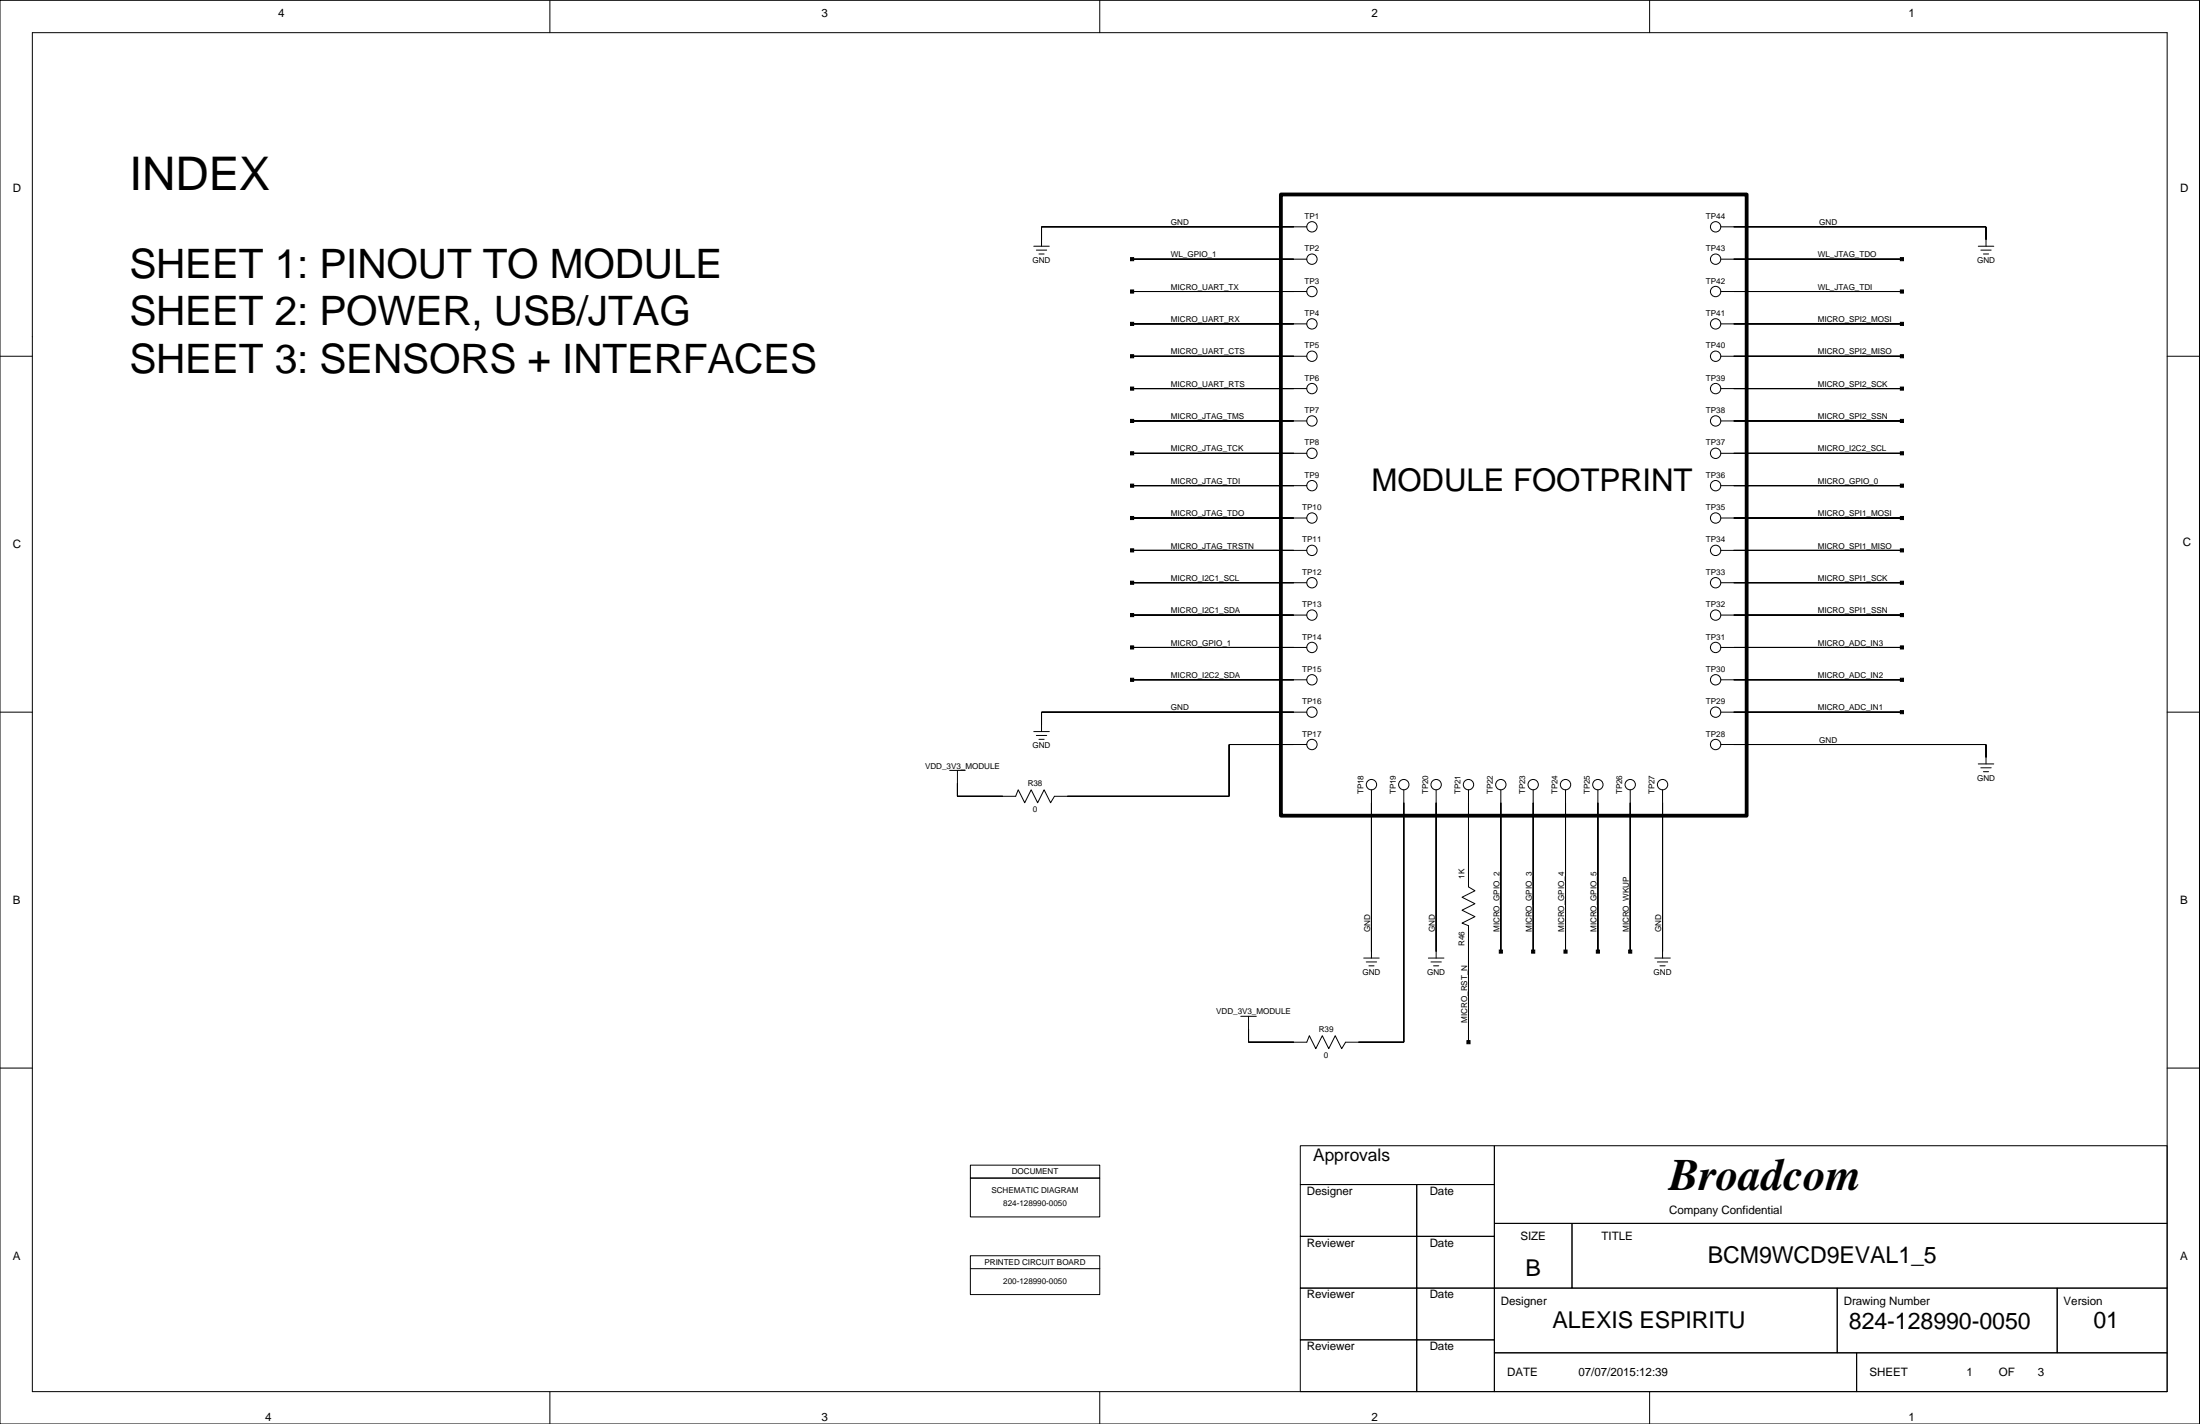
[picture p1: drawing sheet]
<svg xmlns="http://www.w3.org/2000/svg" width="432mm" height="279mm" viewBox="0 0 432 279" stroke-linecap="round" stroke-linejoin="round" font-family="sans-serif">
<g fill="none" stroke="#000" stroke-width=".2">
<path d="M0 .1h431.7v279.3h-431.7zM6.3 6.4h419.1v266.7h-419.1zM107.9 .1v6.3M215.9 .1v6.3M323.8 .1v6.3M202.9 48.3h3M203.4 49.1h2M203.9 49.8h1M222.2 50.9h34.3M222.2 57.2h34.3M256.5 44.5h-52.1v3.8M337.7 50.9h35.6"/>
<path d="M337.7 57.2h35.6M337.7 44.5h52.1v3.8M388.3 48.3h3M388.8 49.1h2M389.3 49.8h1M0 69.9h6.3M222.2 69.9h34.3M222.2 63.5h34.3M222.2 76.2h34.3M337.7 69.9h35.6M337.7 63.5h35.6M337.7 76.2h35.6"/>
<path d="M425.4 69.9h6.3M222.2 82.6h34.3M222.2 88.9h34.3M222.2 95.3h34.3M337.7 82.6h35.6M337.7 88.9h35.6M337.7 95.3h35.6M222.2 101.6h34.3M222.2 108h34.3M222.2 114.3h34.3M337.7 101.6h35.6M337.7 108h35.6"/>
<path d="M337.7 114.3h35.6M0 139.7h6.3M222.2 120.7h34.3M222.2 127h34.3M222.2 133.4h34.3M256.5 139.7h-52.1v3.8M337.7 139.7h35.6M337.7 120.7h35.6M337.7 127h35.6M337.7 133.4h35.6M425.4 139.7h6.3M186.4 151.2h3"/>
<path d="M202.9 143.5h3M203.4 144.3h2M203.9 145.1h1M256.5 146.1h-15.3v10.1h-34.2l-.8 1.3-1.3-2.5-1.2 2.5-1.3-2.5-1.3 2.5-1.2-2.5-.6 1.2h-11.4v-5M269.2 155v33M275.5 155v49.5h-11.4l-.8 1.3-1.2-2.6-1.3 2.6-1.3-2.6-1.2 2.6-1.3-2.6-.5 1.3h-11.4v-5.1M281.9 155v33M288.2 155v19l1.3 .8-2.5 1.2 2.5 1.3-2.5 1.3 2.5 1.3-2.5 1.2 1.2 .5v22.9M294.6 155v31.7M300.9 155v31.7M307.3 155v31.7M313.6 155v31.7"/>
<path d="M320 155v31.7M326.3 155v33M337.7 146.1h52.1v3.8M388.3 149.9h3M388.8 150.7h2M389.3 151.4h1M243.5 199.4h3.1M267.7 188h3M268.2 188.7h2M268.7 189.5h1M280.4 188h3M280.9 188.7h2"/>
<path d="M281.4 189.5h1M324.8 188h3M325.3 188.7h2M325.8 189.5h1M0 209.6h6.3M425.4 209.6h6.3M190.5 228.6h25.4v2.6h-25.4zM190.5 231.2h25.4v7.6h-25.4zM255.2 224.8h38.1v7.6h-38.1zM255.2 232.4h22.9v10.2h-22.9zM278.1 232.4h15.2v10.2h-15.2zM293.3 224.8h132.1v15.2h-132.1z"/>
<path d="M190.5 248.9h25.4zM190.5 246.4h25.4v7.6h-25.4zM255.2 242.6h22.9v10.1h-22.9zM255.2 252.7h22.9v10.2h-22.9zM278.1 242.6h15.2v10.1h-15.2zM278.1 252.7h15.2v10.2h-15.2zM293.3 240h15.2v12.7h-15.2zM293.3 252.7h67.3v12.7h-67.3zM308.5 240h116.9v12.7h-116.9zM360.6 252.7h43.2v12.7h-43.2zM403.8 252.7h21.6v12.7h-21.6zM107.9 273.1v6.3"/>
<path d="M215.9 273.1v6.3M255.2 262.9h22.9v10.2h-22.9zM278.1 262.9h15.2v10.2h-15.2zM293.3 265.4h71.1v7.7h-71.1zM323.8 273.1v6.3M364.4 265.4h61v7.7h-61z"/>
<circle cx="257.5" cy="44.5" r="1.02"/>
<circle cx="257.5" cy="50.9" r="1.02"/>
<circle cx="257.5" cy="57.2" r="1.02"/>
<circle cx="336.7" cy="44.5" r="1.02"/>
<circle cx="336.7" cy="50.9" r="1.02"/>
<circle cx="336.7" cy="57.2" r="1.02"/>
<circle cx="257.5" cy="69.9" r="1.02"/>
<circle cx="257.5" cy="63.5" r="1.02"/>
<circle cx="257.5" cy="76.2" r="1.02"/>
<circle cx="336.7" cy="69.9" r="1.02"/>
<circle cx="336.7" cy="63.5" r="1.02"/>
<circle cx="336.7" cy="76.2" r="1.02"/>
<circle cx="257.5" cy="95.3" r="1.02"/>
<circle cx="257.5" cy="82.6" r="1.02"/>
<circle cx="257.5" cy="88.9" r="1.02"/>
<circle cx="336.7" cy="95.3" r="1.02"/>
<circle cx="336.7" cy="82.6" r="1.02"/>
<circle cx="336.7" cy="88.9" r="1.02"/>
<circle cx="257.5" cy="108" r="1.02"/>
<circle cx="257.5" cy="101.6" r="1.02"/>
<circle cx="257.5" cy="114.3" r="1.02"/>
<circle cx="336.7" cy="108" r="1.02"/>
<circle cx="336.7" cy="114.3" r="1.02"/>
<circle cx="336.7" cy="101.6" r="1.02"/>
<circle cx="257.5" cy="133.4" r="1.02"/>
<circle cx="257.5" cy="139.7" r="1.02"/>
<circle cx="257.5" cy="120.7" r="1.02"/>
<circle cx="257.5" cy="127" r="1.02"/>
<circle cx="336.7" cy="120.7" r="1.02"/>
<circle cx="336.7" cy="127" r="1.02"/>
<circle cx="336.7" cy="133.4" r="1.02"/>
<circle cx="336.7" cy="139.7" r="1.02"/>
<circle cx="257.5" cy="146.1" r="1.02"/>
<circle cx="269.2" cy="154" r="1.02"/>
<circle cx="275.5" cy="154" r="1.02"/>
<circle cx="281.9" cy="154" r="1.02"/>
<circle cx="288.2" cy="154" r="1.02"/>
<circle cx="294.6" cy="154" r="1.02"/>
<circle cx="300.9" cy="154" r="1.02"/>
<circle cx="307.3" cy="154" r="1.02"/>
<circle cx="313.6" cy="154" r="1.02"/>
<circle cx="320" cy="154" r="1.02"/>
<circle cx="326.3" cy="154" r="1.02"/>
<circle cx="336.7" cy="146.1" r="1.02"/>
</g>
<g fill="#000" stroke="#000" stroke-width=".2">
<path d="M204.4 44.5v2.5z" fill-rule="evenodd"/>
<path d="M221.9 50.5h.6v.7h-.6z" fill-rule="evenodd"/>
<path d="M221.9 56.9h.6v.6h-.6z" fill-rule="evenodd"/>
<path d="M222.2 50.9h31.7z" fill-rule="evenodd"/>
<path d="M222.2 57.2h31.7z" fill-rule="evenodd"/>
<path d="M204.4 44.5h49.5z" fill-rule="evenodd"/>
<path d="M373 50.5h.6v.7h-.6z" fill-rule="evenodd"/>
<path d="M373 56.9h.6v.6h-.6z" fill-rule="evenodd"/>
<path d="M340.3 50.9h33z" fill-rule="evenodd"/>
<path d="M340.3 57.2h33z" fill-rule="evenodd"/>
<path d="M389.8 44.5v2.5z" fill-rule="evenodd"/>
<path d="M340.3 44.5h49.5z" fill-rule="evenodd"/>
<path d="M221.9 63.2h.6v.7h-.6z" fill-rule="evenodd"/>
<path d="M221.9 69.6h.6v.6h-.6z" fill-rule="evenodd"/>
<path d="M221.9 75.9h.6v.7h-.6z" fill-rule="evenodd"/>
<path d="M222.2 63.5h31.7z" fill-rule="evenodd"/>
<path d="M222.2 69.9h31.7z" fill-rule="evenodd"/>
<path d="M222.2 76.2h31.7z" fill-rule="evenodd"/>
<path d="M373 63.2h.6v.7h-.6z" fill-rule="evenodd"/>
<path d="M373 69.6h.6v.6h-.6z" fill-rule="evenodd"/>
<path d="M373 75.9h.6v.7h-.6z" fill-rule="evenodd"/>
<path d="M340.3 63.5h33z" fill-rule="evenodd"/>
<path d="M340.3 69.9h33z" fill-rule="evenodd"/>
<path d="M340.3 76.2h33z" fill-rule="evenodd"/>
<path d="M221.9 82.3h.6v.6h-.6z" fill-rule="evenodd"/>
<path d="M221.9 88.6h.6v.6h-.6z" fill-rule="evenodd"/>
<path d="M221.9 95h.6v.6h-.6z" fill-rule="evenodd"/>
<path d="M222.2 82.6h31.7z" fill-rule="evenodd"/>
<path d="M222.2 88.9h31.7z" fill-rule="evenodd"/>
<path d="M222.2 95.3h31.7z" fill-rule="evenodd"/>
<path d="M373 82.3h.6v.6h-.6z" fill-rule="evenodd"/>
<path d="M373 88.6h.6v.6h-.6z" fill-rule="evenodd"/>
<path d="M373 95h.6v.6h-.6z" fill-rule="evenodd"/>
<path d="M340.3 82.6h33z" fill-rule="evenodd"/>
<path d="M340.3 88.9h33z" fill-rule="evenodd"/>
<path d="M340.3 95.3h33z" fill-rule="evenodd"/>
<path d="M221.9 101.3h.6v.6h-.6z" fill-rule="evenodd"/>
<path d="M221.9 107.7h.6v.6h-.6z" fill-rule="evenodd"/>
<path d="M221.9 114h.6v.6h-.6z" fill-rule="evenodd"/>
<path d="M222.2 101.6h31.7z" fill-rule="evenodd"/>
<path d="M222.2 108h31.7z" fill-rule="evenodd"/>
<path d="M222.2 114.3h31.7z" fill-rule="evenodd"/>
<path d="M373 101.3h.6v.6h-.6z" fill-rule="evenodd"/>
<path d="M373 107.7h.6v.6h-.6z" fill-rule="evenodd"/>
<path d="M373 114h.6v.6h-.6z" fill-rule="evenodd"/>
<path d="M340.3 101.6h33z" fill-rule="evenodd"/>
<path d="M340.3 108h33z" fill-rule="evenodd"/>
<path d="M340.3 114.3h33z" fill-rule="evenodd"/>
<path d="M204.4 139.7v2.6z" fill-rule="evenodd"/>
<path d="M221.9 120.4h.6v.6h-.6z" fill-rule="evenodd"/>
<path d="M221.9 126.7h.6v.6h-.6z" fill-rule="evenodd"/>
<path d="M221.9 133.1h.6v.6h-.6z" fill-rule="evenodd"/>
<path d="M222.2 120.7h31.7z" fill-rule="evenodd"/>
<path d="M204.4 139.7h49.5z" fill-rule="evenodd"/>
<path d="M222.2 127h31.7z" fill-rule="evenodd"/>
<path d="M222.2 133.4h31.7z" fill-rule="evenodd"/>
<path d="M373 120.4h.6v.6h-.6z" fill-rule="evenodd"/>
<path d="M373 126.7h.6v.6h-.6z" fill-rule="evenodd"/>
<path d="M373 133.1h.6v.6h-.6z" fill-rule="evenodd"/>
<path d="M340.3 120.7h33z" fill-rule="evenodd"/>
<path d="M340.3 127h33z" fill-rule="evenodd"/>
<path d="M340.3 133.4h33z" fill-rule="evenodd"/>
<path d="M340.3 139.7h33z" fill-rule="evenodd"/>
<path d="M187.9 153.7v2.5z" fill-rule="evenodd"/>
<path d="M187.9 156.2h8.9z" fill-rule="evenodd"/>
<path d="M241.2 146.1v10.1z" fill-rule="evenodd"/>
<path d="M209.5 156.2h31.7z" fill-rule="evenodd"/>
<path d="M241.2 146.1h12.7z" fill-rule="evenodd"/>
<path d="M269.2 157.5v29.2z" fill-rule="evenodd"/>
<path d="M275.5 157.5v47z" fill-rule="evenodd"/>
<path d="M281.9 157.5v29.2z" fill-rule="evenodd"/>
<path d="M288.2 157.5v14z" fill-rule="evenodd"/>
<path d="M294.6 157.5v29.2z" fill-rule="evenodd"/>
<path d="M300.9 157.5v29.2z" fill-rule="evenodd"/>
<path d="M307.3 157.5v29.2z" fill-rule="evenodd"/>
<path d="M313.6 157.5v29.2z" fill-rule="evenodd"/>
<path d="M320 157.5v29.2z" fill-rule="evenodd"/>
<path d="M326.3 157.5v29.2z" fill-rule="evenodd"/>
<path d="M373 139.4h.6v.6h-.6z" fill-rule="evenodd"/>
<path d="M340.3 146.1h49.5z" fill-rule="evenodd"/>
<path d="M389.8 146.1v2.5z" fill-rule="evenodd"/>
<path d="M288.2 184.2v20.3z" fill-rule="evenodd"/>
<path d="M294.3 186.4h.6v.6h-.6z" fill-rule="evenodd"/>
<path d="M300.6 186.4h.6v.6h-.6z" fill-rule="evenodd"/>
<path d="M307 186.4h.6v.6h-.6z" fill-rule="evenodd"/>
<path d="M313.3 186.4h.6v.6h-.6z" fill-rule="evenodd"/>
<path d="M319.7 186.4h.6v.6h-.6z" fill-rule="evenodd"/>
<path d="M245.1 201.9v2.6z" fill-rule="evenodd"/>
<path d="M245.1 204.5h8.8z" fill-rule="evenodd"/>
<path d="M266.6 204.5h8.9z" fill-rule="evenodd"/>
<path d="M287.9 204.2h.6v.6h-.6z" fill-rule="evenodd"/>
</g>
<path d="M251.4 38.2h91.4v121.8h-91.4z" fill="none" stroke="#000" stroke-width=".75"/>
<text font-size="9.1" x="25.4" y="37.4">INDEX</text>
<text font-size="8.8" x="327.6" y="233.4">Broadcom</text>
<g font-size="8">
<text x="25.4" y="54.5">SHEET 1: PINOUT TO MODULE</text>
<text x="25.4" y="63.8">SHEET 2: POWER, USB/JTAG</text>
<text x="25.4" y="73.2">SHEET 3: SENSORS + INTERFACES</text>
</g>
<text font-size="6.1" x="269.2" y="96.4">MODULE FOOTPRINT</text>
<g font-size="4.6">
<text x="299.4" y="250.3">B</text>
<text x="335.2" y="247.9">BCM9WCD9EVAL1_5</text>
<text x="304.7" y="260.6">ALEXIS ESPIRITU</text>
<text x="362.9" y="260.8">824-128990-0050</text>
<text x="410.9" y="260.6">01</text>
</g>
<text font-size="3.4" x="257.8" y="227.8">Approvals</text>
<g font-size="2.3">
<text x="54.6" y="3.4">4</text>
<text x="161.3" y="3.4">3</text>
<text x="269.2" y="3.4">2</text>
<text x="374.6" y="3.4">1</text>
<text x="2.5" y="37.6">D</text>
<text x="427.9" y="37.6">D</text>
<text x="2.5" y="107.5">C</text>
<text x="428.4" y="107.2">C</text>
<text x="2.5" y="177.3">B</text>
<text x="427.9" y="177.3">B</text>
<text x="256.5" y="234.4">Designer</text>
<text x="280.6" y="234.4">Date</text>
<text x="327.6" y="238.3">Company Confidential</text>
<text x="256.5" y="244.6">Reviewer</text>
<text x="280.6" y="244.6">Date</text>
<text x="298.4" y="243.3">SIZE</text>
<text x="314.4" y="243.3">TITLE</text>
<text x="2.5" y="247.1">A</text>
<text x="427.9" y="247.1">A</text>
<text x="256.5" y="254.8">Reviewer</text>
<text x="280.6" y="254.8">Date</text>
<text x="294.6" y="256">Designer</text>
<text x="361.9" y="256">Drawing Number</text>
<text x="405" y="256">Version</text>
<text x="256.5" y="264.9">Reviewer</text>
<text x="280.6" y="264.9">Date</text>
<text x="309.8" y="270">07/07/2015:12:39</text>
<text x="366.9" y="270">SHEET</text>
<text x="386" y="270">1</text>
<text x="392.3" y="270">OF</text>
<text x="400" y="270">3</text>
<text x="295.8" y="270">DATE</text>
<text x="52.1" y="278.9">4</text>
<text x="161.3" y="278.9">3</text>
<text x="269.2" y="278.9">2</text>
<text x="374.6" y="278.9">1</text>
</g>
<g font-size="1.6">
<text x="229.8" y="44.1">GND</text>
<text x="256" y="42.9">TP1</text>
<text x="334.8" y="42.9">TP44</text>
<text x="357.1" y="44.1">GND</text>
<text x="202.7" y="51.6">GND</text>
<text x="229.8" y="50.5">WL_GPIO_1</text>
<text x="256" y="49.3">TP2</text>
<text x="334.8" y="49.3">TP43</text>
<text x="356.8" y="50.5">WL_JTAG_TDO</text>
<text x="388" y="51.6">GND</text>
<text x="229.8" y="56.8">MICRO_UART_TX</text>
<text x="256" y="55.6">TP3</text>
<text x="334.8" y="55.6">TP42</text>
<text x="356.8" y="56.8">WL_JTAG_TDI</text>
<text x="229.8" y="63.2">MICRO_UART_RX</text>
<text x="256" y="62">TP4</text>
<text x="334.8" y="62">TP41</text>
<text x="356.8" y="63.2">MICRO_SPI2_MOSI</text>
<text x="229.8" y="69.5">MICRO_UART_CTS</text>
<text x="256" y="68.3">TP5</text>
<text x="334.8" y="68.3">TP40</text>
<text x="356.8" y="69.5">MICRO_SPI2_MISO</text>
<text x="229.8" y="75.9">MICRO_UART_RTS</text>
<text x="256" y="74.7">TP6</text>
<text x="334.8" y="74.7">TP39</text>
<text x="356.8" y="75.9">MICRO_SPI2_SCK</text>
<text x="229.8" y="82.2">MICRO_JTAG_TMS</text>
<text x="256" y="81">TP7</text>
<text x="334.8" y="81">TP38</text>
<text x="356.8" y="82.2">MICRO_SPI2_SSN</text>
<text x="229.8" y="88.6">MICRO_JTAG_TCK</text>
<text x="256" y="87.4">TP8</text>
<text x="334.8" y="87.4">TP37</text>
<text x="356.8" y="88.6">MICRO_I2C2_SCL</text>
<text x="229.8" y="94.9">MICRO_JTAG_TDI</text>
<text x="256" y="93.7">TP9</text>
<text x="334.8" y="93.7">TP36</text>
<text x="356.8" y="94.9">MICRO_GPIO_0</text>
<text x="229.8" y="101.3">MICRO_JTAG_TDO</text>
<text x="255.6" y="100.1">TP10</text>
<text x="334.8" y="100.1">TP35</text>
<text x="356.8" y="101.3">MICRO_SPI1_MOSI</text>
<text x="229.8" y="107.6">MICRO_JTAG_TRSTN</text>
<text x="255.6" y="106.4">TP11</text>
<text x="334.8" y="106.4">TP34</text>
<text x="356.8" y="107.6">MICRO_SPI1_MISO</text>
<text x="229.8" y="114">MICRO_I2C1_SCL</text>
<text x="255.6" y="112.8">TP12</text>
<text x="334.8" y="112.8">TP33</text>
<text x="356.8" y="114">MICRO_SPI1_SCK</text>
<text x="255.6" y="119.1">TP13</text>
<text x="334.8" y="119.1">TP32</text>
<text x="229.8" y="120.3">MICRO_I2C1_SDA</text>
<text x="255.6" y="125.5">TP14</text>
<text x="334.8" y="125.5">TP31</text>
<text x="356.8" y="120.3">MICRO_SPI1_SSN</text>
<text x="229.8" y="126.7">MICRO_GPIO_1</text>
<text x="255.6" y="131.8">TP15</text>
<text x="334.8" y="131.8">TP30</text>
<text x="356.8" y="126.7">MICRO_ADC_IN3</text>
<text x="229.8" y="133">MICRO_I2C2_SDA</text>
<text x="356.8" y="133">MICRO_ADC_IN2</text>
<text x="229.8" y="139.4">GND</text>
<text x="255.6" y="138.2">TP16</text>
<text x="334.8" y="138.2">TP29</text>
<text x="356.8" y="139.4">MICRO_ADC_IN1</text>
<text x="202.7" y="146.8">GND</text>
<text x="255.6" y="144.5">TP17</text>
<text x="334.8" y="144.5">TP28</text>
<text x="357.1" y="145.7">GND</text>
<text x="181.6" y="150.8">VDD_3V3_MODULE</text>
<text x="201.7" y="154.2">R38</text>
<text x="267.6" y="155.8" transform="rotate(-90 267.6 155.8)">TP18</text>
<text x="274" y="155.8" transform="rotate(-90 274 155.8)">TP19</text>
<text x="280.3" y="155.8" transform="rotate(-90 280.3 155.8)">TP20</text>
<text x="286.7" y="155.8" transform="rotate(-90 286.7 155.8)">TP21</text>
<text x="293" y="155.8" transform="rotate(-90 293 155.8)">TP22</text>
<text x="299.4" y="155.8" transform="rotate(-90 299.4 155.8)">TP23</text>
<text x="305.7" y="155.8" transform="rotate(-90 305.7 155.8)">TP24</text>
<text x="312.1" y="155.8" transform="rotate(-90 312.1 155.8)">TP25</text>
<text x="318.4" y="155.8" transform="rotate(-90 318.4 155.8)">TP26</text>
<text x="324.8" y="155.8" transform="rotate(-90 324.8 155.8)">TP27</text>
<text x="388" y="153.2">GND</text>
<text x="202.7" y="159.3">0</text>
<text x="287.4" y="172.4" transform="rotate(-90 287.4 172.4)">1K</text>
<text x="268.9" y="182.9" transform="rotate(-90 268.9 182.9)">GND</text>
<text x="281.6" y="182.9" transform="rotate(-90 281.6 182.9)">GND</text>
<text x="287.4" y="185.6" transform="rotate(-90 287.4 185.6)">R46</text>
<text x="294.3" y="182.9" transform="rotate(-90 294.3 182.9)">MICRO_GPIO_2</text>
<text x="300.6" y="182.9" transform="rotate(-90 300.6 182.9)">MICRO_GPIO_3</text>
<text x="307" y="182.9" transform="rotate(-90 307 182.9)">MICRO_GPIO_4</text>
<text x="313.3" y="182.9" transform="rotate(-90 313.3 182.9)">MICRO_GPIO_5</text>
<text x="319.7" y="182.9" transform="rotate(-90 319.7 182.9)">MICRO_WKUP</text>
<text x="326" y="182.9" transform="rotate(-90 326 182.9)">GND</text>
<text x="267.4" y="191.2">GND</text>
<text x="280.1" y="191.2">GND</text>
<text x="324.6" y="191.2">GND</text>
<text x="238.7" y="199">VDD_3V3_MODULE</text>
<text x="258.8" y="202.4">R39</text>
<text x="287.9" y="200.7" transform="rotate(-90 287.9 200.7)">MICRO_RST_N</text>
<text x="259.9" y="207.5">0</text>
<text x="198.6" y="230.4">DOCUMENT</text>
<text x="194.6" y="234.2">SCHEMATIC DIAGRAM</text>
<text x="196.9" y="236.7">824-128990-0050</text>
<text x="193.2" y="248.1">PRINTED CIRCUIT BOARD</text>
<text x="196.9" y="251.9">200-128990-0050</text>
</g>
</svg>
